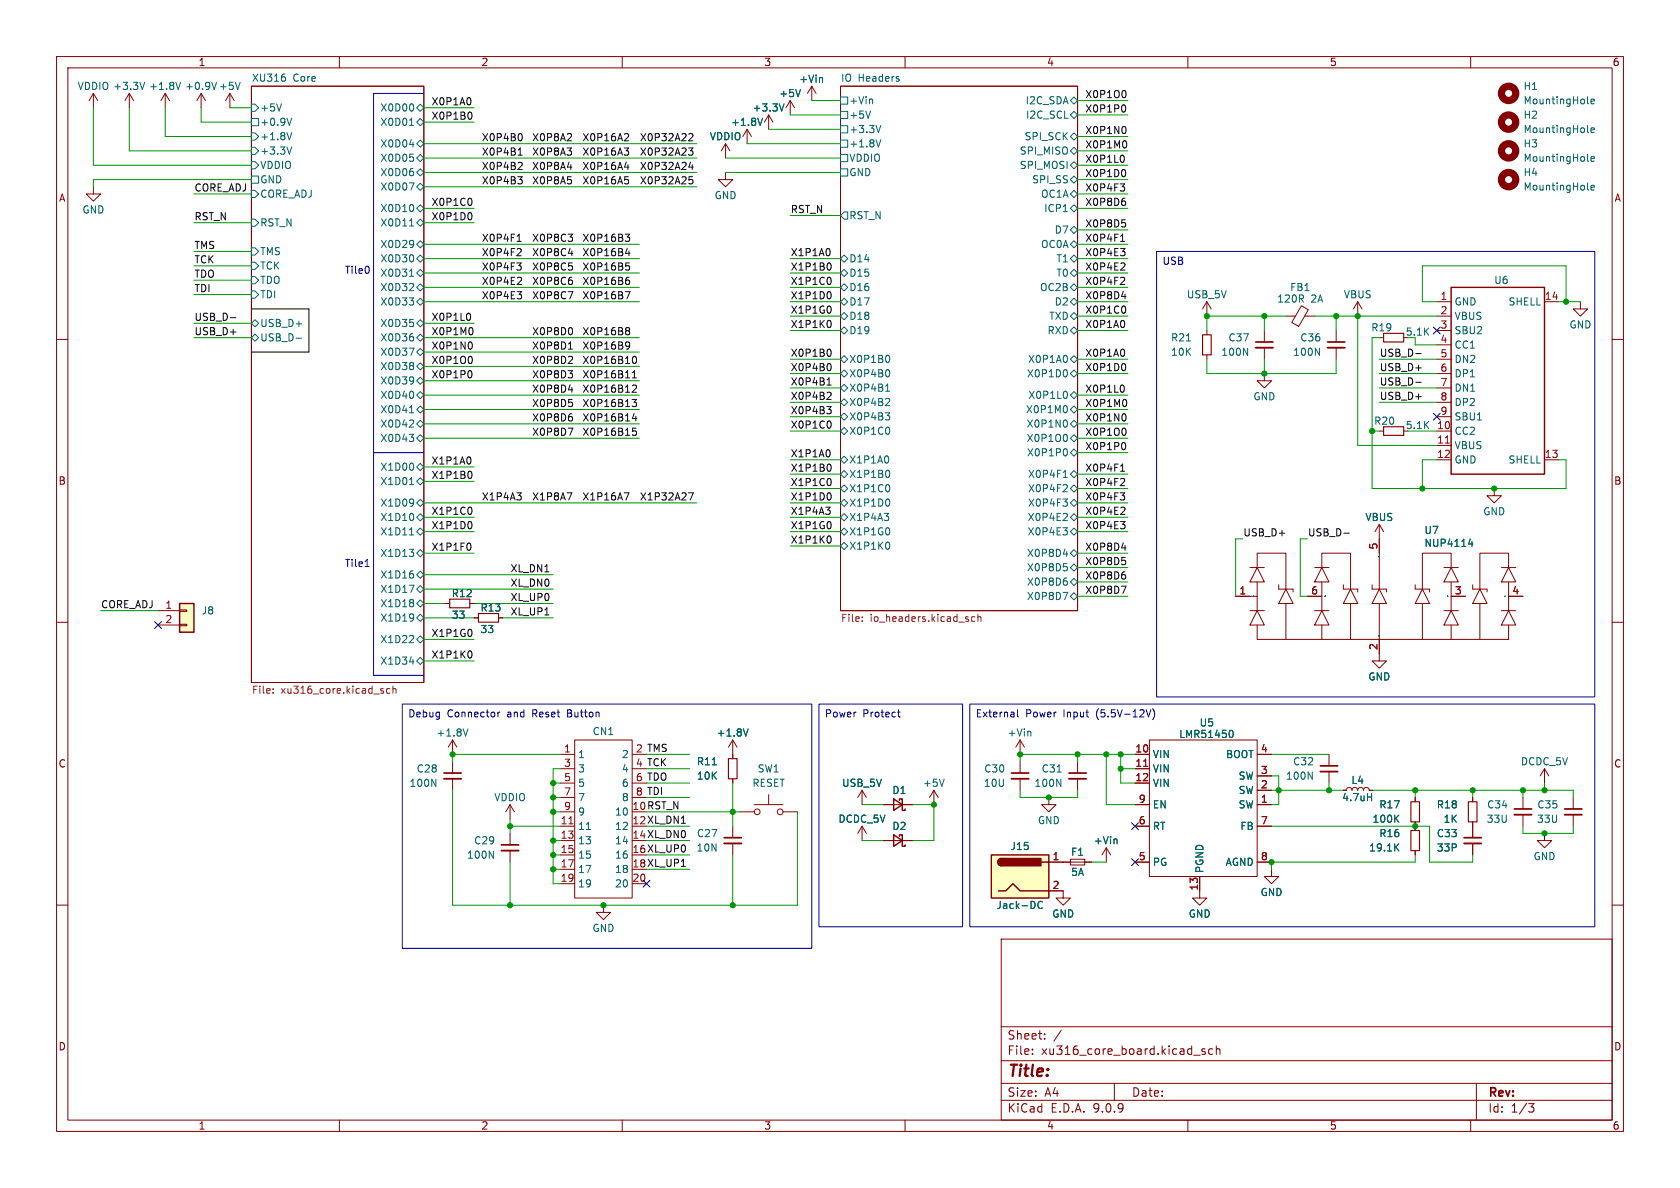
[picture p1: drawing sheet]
<svg xmlns="http://www.w3.org/2000/svg" width="297mm" height="210mm" viewBox="0 0 297 210" stroke-linecap="round" stroke-linejoin="round" font-family="sans-serif">
<g fill="none" stroke="#840000" stroke-width=".18">
<path d="M10 10h277v190h-277zM12 12h273v186h-273zM44.4 15.2h30.5v105.5h-30.5zM60 10v2M110 10v2M148.6 15.2h41.9v92.8h-41.9zM160 10v2M210 10v2M260 10v2M279.4 53.3v1.3h1.3l-1.3 1.3-1.3-1.3h1.3M10 60h2M285 60h2"/>
<path d="M10 110h2M285 110h2M152.4 139.7v2.5M152.4 139.7l-.8 1.3M152.4 139.7l.8 1.3M165.1 139.7l-.8 1.3M165.1 139.7l.8 1.3M165.1 139.7v2.5M152.4 146.1l-.8 1.2M152.4 146.1l.8 1.2M152.4 146.1v2.5M156.2 148.6h5.1"/>
<path d="M156.2 142.2h5.1M185.4 141v1.2h1.3l-1.3 1.3-1.3-1.3h1.3M195.6 149.9l-.8 1.2M195.6 149.9l.7 1.2M195.6 149.9v2.5M10 160h2M177 166h108v32h-108zM285 160h2M60 198v2M110 198v2M160 198v2M177 194.5h108"/>
<path d="M177 191.5h108M177 187.5h108M177 181.5h108M182.5 186.3v.1M182.5 185.5v.1M184.7 183.6v.1M184.7 182.8v.1M187.6 182.1l-1.3 2M197 191.5v3M210 198v2M211 186.5h1.2M213 185.5l-.3-.1-.2 .2v.2l.5 .2v.3h-.5"/>
<path d="M214.4 185.5l-.4-.1-.3 .3v.4l.1 .2h.6M215 185.5l.2-.1 .4 .1 .1 .9M215 184.9v1.5M260 198v2M261 191.5v6.5M270.2 195.1h1l-.5 .6 .4 .1 .1 .5-.3 .3h-.4"/>
</g>
<g fill="none" stroke="#006464" stroke-width=".18">
<path d="M44.4 18.4h.7l.6 .7-.6 .6h-.7zM49.8 18.4l-.5 1.2M50.4 13.6l.1 .2-.1 .5M73.1 18.6v.8M73.7 19.1l.6-.7 .6 .7-.6 .6zM148.6 17.1h1.3v1.3h-1.3zM148.6 19.7h1.3v1.3h-1.3zM153.9 19.6l-.4 1.3M154.1 17.5l.2 .2v.7M158.9 14v.3M189.2 17.8l.7-.7 .6 .7-.6 .6zM280.7 18.2l.1 .2"/>
<path d="M281.3 17.9l.6-.1-.1-.2-.4-.1-.1 .2v.6h.5M44.4 23.5h.7l.6 .6-.6 .7h-.7zM44.4 26h.7l.6 .7-.6 .6h-.7zM44.4 21h1.3v1.2h-1.3zM44.4 28.6h.7l.6 .6-.6 .6h-.7zM44.4 33.7h.7l.6 .6-.6 .6h-.7zM44.4 38.7h.7l.6 .7-.6 .6h-.7zM44.4 31.1h1.3v1.3h-1.3zM51.6 23.4l-.4 1.3M51.6 26l-.4 1.2M51.6 20.9l-.4 1.3M72.3 32.3h.9l-.6 1.3"/>
<path d="M72.4 22.2h.7M72.4 39.9h.7M72.4 25.6h.8M73.1 27.9v.5M73.1 30.4v.5M73.1 36.4v.8M73.7 21.6l.6-.6 .6 .6-.6 .6zM73.7 36.8l.6-.6 .6 .6-.6 .7zM73.7 39.4l.6-.7 .6 .7-.6 .6zM73.7 27.9l.6-.6 .6 .6-.6 .7zM73.7 30.5l.6-.7 .6 .7-.6 .6zM73.7 25.4l.6-.6 .6 .6-.6 .6z"/>
<path d="M73.7 33l.6-.6 .6 .6-.6 .7zM148.6 29.8h1.3v1.3h-1.3zM148.6 27.3h1.3v1.3h-1.3zM148.6 22.2h1.3v1.3h-1.3zM148.6 24.8h1.3v1.2h-1.3zM149.2 37.5h.7v1.2h-.7l-.6-.6zM155.7 22.2l-.4 1.2M155.7 24.7l-.4 1.3M188 37.4h.7M189.2 24.1l.7-.6 .6 .6-.6 .7zM189.2 26.7l.7-.7 .6 .7-.6 .6zM189.2 34.3l.7-.6 .6 .6-.6 .6z"/>
<path d="M189.2 36.8l.7-.6 .6 .6-.6 .7zM189.2 31.8l.7-.7 .6 .7-.6 .6zM189.2 20.3l.7-.6 .6 .6-.6 .7zM189.2 29.2l.7-.6 .6 .6-.6 .6zM280.7 28.3l.1 .2M280.7 23.3l.1 .1M281.3 23l.6-.1-.1-.2-.4-.1-.1 .2v.6h.5M281.3 28.1l.6-.1-.1-.3h-.4l-.1 .2v.6h.5M44.4 51.4h.7l.6 .7-.6 .6h-.7zM44.4 57.2l.7-.7 .6 .7-.6 .6zM44.4 59.7l.7-.6 .6 .6-.6 .6zM44.4 48.9h.7l.6 .6-.6 .7h-.7z"/>
<path d="M44.4 43.8h.7l.6 .7-.6 .6h-.7zM44.4 46.4h.7l.6 .6-.6 .6h-.7zM52.4 59.8h.9M72.3 52.6h.8l-.4 .5M72.3 51.4h.8M72.4 48.8h.7M73.1 42.6v.9M73.1 45.3v.8M73.1 50.2v.5M73.1 53.3v.5M73.1 57.1v.5M73.1 59.6v.5"/>
<path d="M73.1 43v.2M73.7 53.3l.6-.6 .6 .6-.6 .7zM73.7 45.7l.6-.6 .6 .6-.6 .7zM73.7 48.3l.6-.7 .6 .7-.6 .6zM73.7 50.8l.6-.6 .6 .6-.6 .6zM73.7 59.7l.6-.6 .6 .6-.6 .6zM73.7 57.2l.6-.7 .6 .7-.6 .6zM74.3 42.5l.6 .7-.6 .6-.6-.6zM148.6 48.3l.6-.7 .7 .7-.7 .6zM148.6 58.4l.6-.6 .7 .6-.7 .7zM148.6 55.9l.6-.7 .7 .7-.7 .6zM148.6 45.7l.6-.6 .7 .6-.7 .7z"/>
<path d="M148.6 50.8l.6-.6 .7 .6-.7 .6zM148.6 53.3l.6-.6 .7 .6-.7 .7zM189.2 50.8l.7-.6 .6 .6-.6 .6zM189.2 53.3l.7-.6 .6 .6-.6 .7zM189.2 58.4l.7-.6 .6 .6-.6 .7zM189.2 43.2l.7-.7 .6 .7-.6 .6zM189.2 40.6l.7-.6 .6 .6-.6 .7zM189.2 55.9l.7-.7 .6 .7-.6 .6zM189.2 45.7l.7-.6 .6 .6-.6 .7zM189.2 48.3l.7-.7 .6 .7-.6 .6zM72.3 75.5h.8M72.3 76.8h.8l-.4 .5"/>
<path d="M72.3 61.5h.9l-.6 1.3M72.4 73h.7M73.1 64.2v.3M73.1 64.7v.5M73.1 66.7v.9M73.1 69.4v.8M73.1 74.4v.4M73.1 77.4v.5M73.1 67.2v.1M73.7 77.5l.6-.7 .6 .7-.6 .6zM73.7 67.3l.6-.6 .6 .6-.6 .6zM73.7 64.8l.6-.7 .6 .7-.6 .6z"/>
<path d="M73.7 69.9l.6-.7 .6 .7-.6 .6zM73.7 72.4l.6-.6 .6 .6-.6 .6zM73.7 62.2l.6-.6 .6 .6-.6 .7zM74.3 74.3l.6 .6-.6 .7-.6-.7zM148.6 76.2l.6-.6 .7 .6-.7 .6zM148.6 73.7l.6-.7 .7 .7-.7 .6zM148.6 68.6l.6-.7 .7 .7-.7 .6zM148.6 71.1l.6-.6 .7 .6-.7 .7zM148.6 66l.6-.6 .7 .6-.7 .7zM149.2 62.9l.7 .6-.7 .6-.6-.6zM156.5 73h.8l-.4 .5M156.6 69.2h.7"/>
<path d="M156.8 68.1l.1-.2v1.3M157 62.8a.79 .79 0 0 1 0 1.3M157 65.3a.79 .79 0 0 1 0 1.3M157 70.4l.3 .3-.1 .3-.7 .7h.8M157 73.5l.3 .2v.3l-.3 .2M157.2 75.6l.1 .4-.1 .7M188.4 79.3a.79 .79 0 0 1 0 1.3M188.5 69.2l.2 .4-.2 .8M188.5 74.3l.2 .4-.2 .7M188.6 65.5l.1 .3-.1 .7M188.6 71.8l.1 .4-.1 .6M188.6 76.9l.1 .4-.1 .6"/>
<path d="M188.6 63.1v.7M189.2 74.9l.7-.6 .6 .6-.6 .7zM189.2 63.5l.7-.6 .6 .6-.6 .6zM189.2 77.5l.7-.7 .6 .7-.6 .6zM189.2 69.9l.7-.7 .6 .7-.6 .6zM189.2 66l.7-.6 .6 .6-.6 .7zM189.2 72.4l.7-.6 .6 .6-.6 .6zM72.3 97.1h.8l-.4 .5M72.4 94.6h.7M72.4 85.7h.7M73.1 82.1v.8M73.1 88.3v.9"/>
<path d="M73.1 91v.8M73.1 97.7v.5M73.1 88.8v.1M73.7 82.6l.6-.7 .6 .7-.6 .6zM73.7 94l.6-.7 .6 .7-.6 .6zM73.7 88.9l.6-.6 .6 .6-.6 .6zM73.7 85.1l.6-.6 .6 .6-.6 .6zM74.3 90.8l.6 .6-.6 .7-.6-.7zM74.3 97.2l.6 .6-.6 .6-.6-.6zM148.6 81.3l.6-.7 .7 .7-.7 .6zM148.6 83.8l.6-.6 .7 .6-.7 .7zM148.6 91.4l.6-.6 .7 .6-.7 .7z"/>
<path d="M148.6 86.4l.6-.7 .7 .7-.7 .6zM148.6 94l.6-.7 .7 .7-.7 .6zM148.6 96.5l.6-.6 .7 .6-.7 .7zM149.2 88.3l.7 .6-.7 .6-.6-.6zM156.3 90.7h.8l-.4 .5M157 83.1a.79 .79 0 0 1 0 1.3M157 95.8a.79 .79 0 0 1 0 1.3M157 80.8v.8M157 91.4v.5M157.2 85.8l.1 .4-.1 .6M157.2 88.3l.1 .4-.1 .7M187.9 93.3h.8l-.4 .5"/>
<path d="M187.9 88.2h.8l-.4 .5M188 84.4h.7M188 97.9h.8M188 99.6h.6M188.2 83.3l.1-.2v1.3M188.5 85.7l.2 .2-.1 .3-.7 .7h.8M188.6 88.8l.1 .1-.1 .5M188.6 90.8l.1 .2-.1 .3-.7 .7h.8M188.6 93.8l.1 .2-.1 .5M189.2 83.8l.7-.6 .6 .6-.6 .7zM189.2 86.4l.7-.7 .6 .7-.6 .6zM189.2 80l.7-.6 .6 .6-.6 .6z"/>
<path d="M189.2 94l.7-.7 .6 .7-.6 .6zM189.2 88.9l.7-.6 .6 .6-.6 .6zM189.2 91.4l.7-.6 .6 .6-.6 .7zM189.2 97.8l.7-.6 .6 .6-.6 .6zM72.3 103.4h.9l-.6 1.3M72.3 113.6h.8M72.4 117h.8M73.1 101.5v.6M73.1 106.1v.3M73.1 106.7v.4M73.1 108.7v.8M73.1 112.5v.4"/>
<path d="M73.1 109.1v.1M73.7 104.1l.6-.6 .6 .6-.6 .7zM73.7 101.6l.6-.6 .6 .6-.6 .6zM73.7 116.8l.6-.6 .6 .6-.6 .7zM73.7 106.7l.6-.7 .6 .7-.6 .6zM73.7 113l.6-.6 .6 .6-.6 .7zM74.3 108.6l.6 .6-.6 .7-.6-.7zM187.9 104.7h.9l-.6 1.3M188.6 100.2l.1 .2-.1 .4M188.6 102.7l.1 .2-.1 .5M189.2 102.9l.7-.7 .6 .7-.6 .6zM189.2 105.4l.7-.6 .6 .6-.6 .6z"/>
<path d="M189.2 100.3l.7-.6 .6 .6-.6 .7zM166.9 137.7l-.4 1.3M197.3 148.3l.2 .2v.7"/>
</g>
<path d="M152.4 109.7v.2M152.4 109.1v.1M172.3 109.1l-.3-.1-.3 .3 .2 .5h.4M172.9 109.1l.2-.1 .3 .1v.8M172.9 108.6v1.3M48.3 122.4v.2M48.3 121.8v.1M67.8 122.2v.3M68.9 121.8l-.3-.1-.3 .3 .1 .5h.5M69.5 121.8l.1-.1 .4 .1v.8M69.5 121.3v1.3" fill="none" stroke="#725600" stroke-width=".18"/>
<g fill="none" stroke="#840000" stroke-width="1.3">
<circle cx="266.7" cy="16.5" r="1.27"/>
<circle cx="266.7" cy="21.6" r="1.27"/>
<circle cx="266.7" cy="26.7" r="1.27"/>
</g>
<path d="M158 147.6l1.5 1-1.5 1zM158 141.2l1.5 1-1.5 1.1zM159 147.8v-.2h.5v2h.5v-.2M159 141.5v-.3h.5v2.1h.5v-.3" fill="none" stroke="#840000" stroke-width=".25"/>
<path d="M175.3 151.1h10.1v7.7h-10.1z" fill="#ffffc2"/>
<path d="M175.3 151.1h10.1v7.7h-10.1zM176.5 157.5h1.3l1.3-1.3 1.2 1.3h5.1M177 151.8a.64 .64 0 0 0-.6 .6 .64 .64 0 0 0 .6 .6M184.1 152.4h1.3" fill="none" stroke="#840000" stroke-width=".25"/>
<g fill="#840000" stroke="#840000" stroke-width=".25">
<path d="M176.6 152l.4-.2v1.2a.63 .63 0 0 1-.5-.4 .63 .63 0 0 1 .1-.6z"/>
<path d="M177 151.8h7v1.2h-7z"/>
</g>
<g fill="none" stroke="#840000" stroke-width=".18">
<path d="M16.5 16.5l-.8 1.3M16.5 16.5l.8 1.3M16.5 16.5v2.6M22.9 16.5l-.8 1.3M22.9 16.5l.7 1.3M22.9 16.5v2.6M29.2 16.5l-.8 1.3M29.2 16.5l.8 1.3M29.2 16.5v2.6M35.6 16.5l-.8 1.3M35.6 16.5l.7 1.3M35.6 16.5v2.6"/>
<path d="M40.6 16.5l-.7 1.3M40.6 16.5l.8 1.3M40.6 16.5v2.6M139.7 17.8l-.8 1.3M139.7 17.8l.8 1.3M139.7 17.8v2.5M16.5 33v1.3h1.3l-1.3 1.3-1.3-1.3h1.3M132.1 22.9l-.8 1.2M132.1 22.9l.7 1.2M132.1 22.9v2.5M135.9 20.3l-.8 1.3M135.9 20.3l.8 1.3"/>
<path d="M135.9 20.3v2.6M223.5 58.4v2.1M227.3 55.9h1.7M230.1 54.1l1.2 .7-1.7 2.9-1.2-.7zM230.7 55.9h1.7M236.2 58.4v2.1M240 53.3v2.6M240 53.3l-.7 1.3M240 53.3l.8 1.3M243.8 59.7h.8M223.5 66v1.3h1.3l-1.3 1.3-1.3-1.3h1.3M223.5 61.5v2"/>
<path d="M236.2 61.5v2M243.8 95.3v8.8M218.4 105.4h3.8M221 100.3h2.5M221 108h2.5M222.2 100.3l1.3 2.6h-2.5zM222.2 108l1.3 2.5h-2.5zM222.2 110.5v2.5h44.5v-2.5M222.2 100.3v-2.5h5.1v6.3M222.2 102.9v5.1M226.1 103.4v.7h2.5v.5M227.3 104.1l1.3 2.6h-2.5z"/>
<path d="M227.3 106.7v6.3M231.1 105.4h2.6M232.4 100.3h2.5M232.4 108h2.5M233.7 100.3l1.2 2.6h-2.5zM233.7 108l1.2 2.5h-2.5zM233.7 100.3v-2.5h5.1v6.3M233.7 102.9v5.1M233.7 110.5v2.5M237.5 103.4v.7h2.5v.5M238.8 104.1l1.2 2.6h-2.5zM238.8 106.7v6.3"/>
<path d="M242.6 103.4v.7h2.5v.5M243.8 106.7v10.1h1.3l-1.3 1.3-1.2-1.3h1.2M243.8 104.1l1.3 2.6h-2.5zM250.2 103.4v.7h2.5v.5M251.5 104.1l1.2 2.6h-2.5zM251.5 106.7v6.3M255.3 100.3h2.5M255.3 108h2.5M256.5 100.3l1.3 2.6h-2.5zM256.5 108l1.3 2.5h-2.5zM256.5 100.3v-2.5h-5v6.3M256.5 105.4h2.6"/>
<path d="M256.5 102.9v5.1M256.5 110.5v2.5M260.3 103.4v.7h2.6v.5M261.6 104.1l1.3 2.6h-2.6zM261.6 106.7v6.3M265.4 100.3h2.6M265.4 108h2.6M266.7 100.3v-2.5h-5.1v6.3M266.7 100.3l1.3 2.6h-2.6zM266.7 108l1.3 2.5h-2.6zM266.7 105.4h2.5M266.7 102.9v5.1"/>
<path d="M80 130.8v2.6M80 134.6v2.1M80 137.7v2M80 130.8l-.8 1.3M80 130.8l.8 1.3M99.1 133.4h2.5M99.1 135.9h2.5M99.1 138.4h2.5M101.6 130.8h10.2v28h-10.2zM111.8 138.4h2.5M129.5 130.8l-.7 1.3M129.5 130.8l.8 1.3"/>
<path d="M129.5 130.8v3.3M129.5 137.7v.7M180.3 130.8l-.7 1.3M180.3 130.8l.8 1.3M180.3 130.8v2.6M180.3 134.6v2.1M180.3 137.7v2M90.2 142.2v2.6M90.2 147.3v2.1M90.2 150.4v2M90.2 142.2l-.8 1.3M90.2 142.2l.7 1.3"/>
<path d="M99.1 143.5h2.5M99.1 141h2.5M99.1 146.1h2.5M99.1 148.6h2.5M99.1 151.1h2.5M99.1 153.7h2.5M99.1 156.2h2.5M111.8 141h2.5M111.8 156.2h2.5M129.5 146.1v2M129.5 149.1v2M130.8 143.5h2.5"/>
<path d="M133.3 142.2h5.1M135.9 140.5v1.7M138.4 143.5h2.6M185.4 157.5h2.6v1.3h1.2l-1.2 1.2-1.3-1.2h1.3M185.4 152.4h7.6M189.2 151.9h2.6v1h-2.6zM250.2 141v.7M250.2 145.3v.8M260.3 141v.7M260.3 145.3v2.8M260.3 149.1v2M269.2 141v2"/>
<path d="M269.2 144v2.1M273 147.3v1.3h1.3l-1.3 1.3-1.2-1.3h1.2M106.7 160v1.3h1.2l-1.2 1.3-1.3-1.3h1.3"/>
<circle cx="133.9" cy="143.5" r=".51"/>
<circle cx="137.9" cy="143.5" r=".51"/>
</g>
<g fill="none" stroke="#006464" stroke-width=".18">
<path d="M25.6 14.5l-.4 1.3M31.9 14.5l-.4 1.3M38.3 14.5l-.4 1.3M42.5 14.5l-.5 1.3M138.6 18.4l-.4 1.2M141.5 15.8l-.4 1.3M134.8 20.9l-.4 1.3M280.7 33.4l.1 .2M281.3 33.2l.6-.1-.1-.3h-.4l-.1 .1v.6h.5M219.8 61.5l.8 1.3v-1.3M232.5 61.5l.8 1.3v-1.3M243.8 98.4h.1"/>
<path d="M259.6 96.2h.8M260.2 95.7v.9M221.6 105.4h.1M234.3 105.4h.1M243.8 112.4h.1M255.9 105.4h.1M266.1 105.4h.1M76.3 137.7l.8 1.3v-1.3M82.7 128.8l-.4 1.3M125.9 135.2h.7M132.3 128.8l-.5 1.3M182.1 129.3l.1 .2v.6"/>
<path d="M86.5 150.4l.7 1.3v-1.3M103.7 146.6h.7M184.3 159.5a.6 .6 0 0 0-.9 .4 .6 .6 0 0 0 .6 .7l.3-.1M246.8 144.6l.5 .8M247.3 144.1l-.7 .7"/>
</g>
<path d="M222 60.5h3M234.7 60.5h3M78.5 136.7h3M178.8 136.7h3.1M88.6 149.4h3.1M128 148.1h3.1M258.8 148.1h3.1M267.7 143h3.1" fill="none" stroke="#840000" stroke-width=".3"/>
<path d="M222 61.5h3M234.7 61.5h3M78.5 137.7h3M178.8 137.7h3.1M88.6 150.4h3.1M128 149.1h3.1M258.8 149.1h3.1M267.7 144h3.1" fill="none" stroke="#840000" stroke-width=".33"/>
<circle cx="266.7" cy="31.7" r="1.27" fill="none" stroke="#840000" stroke-width="1.3"/>
<path d="M244.6 58.9h3.6v1.6h-3.6zM128.8 134.1h1.5v3.6h-1.5zM249.4 141.7h1.6v3.6h-1.6zM259.6 141.7h1.5v3.6h-1.5z" fill="none" stroke="#840000" stroke-width=".2"/>
<path d="M100.6 145.6h.7" fill="none" stroke="#a90000" stroke-width=".18"/>
<path d="M31.7 106.7h2.6v5.1h-2.6z" fill="#ffffc2"/>
<path d="M256.5 50.8h16.5v33h-16.5zM31.7 106.7h2.6v5.1h-2.6z" fill="none" stroke="#840000" stroke-width=".25"/>
<g fill="none" stroke="#840000" stroke-width=".18">
<path d="M143.5 15.2l-.8 1.3M143.5 15.2l.8 1.3M143.5 15.2v2.6M128.3 30.5v1.3h1.2l-1.2 1.2-1.3-1.2h1.3M128.3 25.4l-.8 1.3M128.3 25.4l.7 1.3M128.3 25.4v2.5M213.4 53.3l-.8 1.3M213.4 53.3l.7 1.3M213.4 53.3v2.6M213.4 58.4v.8M254 53.3h2.5"/>
<path d="M254 55.9h2.5M254 58.4h2.5M273 53.3h2.6M213.4 62.7v.8M243.8 76.2h.8M254 76.2h2.5M254 61h2.5M254 63.5h2.5M254 66h2.5M254 68.6h2.5M254 71.1h2.5M254 73.7h2.5"/>
<path d="M254 78.7h2.5M243.8 92.7l-.7 1.3M243.8 92.7l.8 1.3M243.8 92.7v5.1M254 81.3h2.5M264.2 86.4v1.2h1.2l-1.2 1.3-1.3-1.3h1.3M273 81.3h2.6M27.9 108h3.8M27.9 110.5h3.8M31.7 107.8h1.3v.3h-1.3zM31.7 110.4h1.3v.2h-1.3zM78.7 106.7h.8"/>
<path d="M83.1 106.7h.7M83.8 109.2h.8M88.1 109.2h.8M218.4 105.4h2.6M231.1 105.4h2.6M243.8 113v2.6M256.5 105.4h2.6M266.7 105.4h2.5M129.5 133.4v.7M129.5 137.7v.7M190.5 134.6v2.1M190.5 137.7v2"/>
<path d="M200.7 133.4h2.5M200.7 135.9h2.5M200.7 138.4h2.5M203.2 130.8h19v24.1h-19zM222.2 139.7h2.6M222.2 133.4h2.6M222.2 137.2h2.6M234.9 133.4v2M234.9 136.4v2M237.5 139.7h.5l.1-.4 .4-.1 .4 .1 .1 .4 .2-.4 .3-.1 .4 .1 .1 .4 .2-.4 .3-.1 .4 .1 .1 .4 .2-.4 .4-.1 .3 .1 .2 .4h.5M273 135.9l-.7 1.3M273 135.9l.8 1.3"/>
<path d="M273 135.9v2.5M156.2 142.2h1.8M156.2 148.6h1.8M159.5 142.2h1.8M159.5 148.6h1.8M185.4 152.4h3.8M185.4 157.5h2.6M191.8 152.4h1.2M200.7 142.2h2.5M200.7 146.1h2.5M200.7 152.4h2.5M212.1 154.9v3.9h1.3l-1.3 1.2-1.3-1.2h1.3"/>
<path d="M222.2 142.2h2.6M222.2 146.1h2.6M222.2 152.4h2.6M224.8 153.7v1.2h1.3l-1.3 1.3-1.3-1.3h1.3M250.2 141v.7M250.2 145.3v1.5M250.2 150.4v.7M260.3 141v.7M260.3 145.3v2.8M260.3 149.1v2M278.1 141v2M278.1 144v2.1"/>
</g>
<path d="M189 136.7h3M233.4 135.4h3.1M276.6 143h3.1" fill="none" stroke="#840000" stroke-width=".3"/>
<path d="M189 137.7h3M233.4 136.4h3.1M276.6 144h3.1" fill="none" stroke="#840000" stroke-width=".33"/>
<g fill="none" stroke="#006464" stroke-width=".18">
<path d="M138.6 18.4l-.4 1.2M141.5 15.8l-.4 1.3M145.2 13.7l.2 .2v.6M134.8 20.9l-.4 1.3M209.7 60.3h.8M243.8 98.4h.1M259.6 96.2h.8M260.2 95.7v.9M221.6 105.4h.1M234.3 105.4h.1M243.8 112.4h.1M255.9 105.4h.1"/>
<path d="M266.1 105.4h.1M125.9 135.2h.7M132.3 128.8l-.5 1.3M186.8 137.7l.7 1.3v-1.3M186.9 136.5h.7M217.5 129.2l.1-.1a.68 .68 0 0 1 .4 .6 .68 .68 0 0 1-.4 .7l-.1-.1M231.3 136.5l.7 1.2v-1.2M184.3 159.5a.6 .6 0 0 0-.9 .4 .6 .6 0 0 0 .6 .7l.3-.1M197.3 148.3l.2 .2v.7M241.8 140.9h.7M242.5 140.3v1.2M246.8 149.7l.5 .7"/>
<path d="M246.8 144.6l.5 .8M247.3 149.2l-.7 .7M247.3 144.1l-.7 .7"/>
</g>
<path d="M212.6 59.2h1.5v3.5h-1.5zM244.6 75.4h3.6v1.6h-3.6zM79.5 105.9h3.6v1.5h-3.6zM84.6 108.5h3.5v1.5h-3.5zM249.4 146.8h1.6v3.6h-1.6z" fill="none" stroke="#840000" stroke-width=".2"/>
<path d="M255.5 78.3h.7M202.2 135.5h.7" fill="none" stroke="#a90000" stroke-width=".18"/>
<g fill="none" stroke="#0f0f0f" stroke-width=".18">
<path d="M83.1 19.8a.79 .79 0 0 1 0 1.3M83.2 17.5v.8M198.7 18.5a.79 .79 0 0 1 0 1.3M199 16.2v.8M83.3 35.2l.1 .3-.1 .7M83.3 37.7l.1 .4-.1 .6M91.5 31.2h.8l-.4 .5M91.6 27.4h.7M91.8 26.3l.2-.1v1.2M92 23.6a.79 .79 0 0 1 0 1.3M92.1 28.7l.2 .2v.3l-.8 .8h.8M92.1 31.7l.2 .3v.3l-.2 .2"/>
<path d="M100.2 26.2h.8l-.4 .4M100.2 24.9h.8M100.3 29.5h.8M101 31.8v.6M101 23.7v.5M101 26.8v.5M110.3 26.2h.8l-.4 .4M110.4 29.5h.8M110.5 31.2h.6M110.6 31.7h.3l.2 .3v.4l-.5 .1M110.6 23.6l.4 .1 .1 .3-.8 .9h.8M110.9 26.6l.2 .3v.3l-.2 .2"/>
<path d="M111 29.1v.9M121.7 26.2h.8l-.4 .4 .3 .2 .1 .4-.2 .2h-.4M121.8 31.2h.6M122 23.6l.4 .1 .1 .3-.8 .9h.8M122 31.7h.3l.2 .3-.1 .4-.4 .1M122.1 28.6l-.3 .9h.8M122.4 29.1v.9M198 32.5h.8l-.4 .5M198.3 38.9h.6M198.6 27.5l.2 .4-.2 .7M198.7 33.1l.1 .1-.1 .5M198.9 30.1l.1 .4-.1 .6"/>
<path d="M198.9 35.6l.1 .2-.1 .5M198.9 39.4l.1 .2-.1 .5M198.9 22.4l.2 .4-.2 .8M199.1 25l.1 .4-.1 .6M40.7 56.2h1M83 55.4l.2 .5-.2 .7M83.5 58l.1 .4-.1 .7M91.4 46.5h.7l-.4 .5M91.4 51.6h.8l-.4 .4M91.4 42.7h.7M91.7 41.6l.1-.2v1.3M91.9 43.9l.2 .3v.3l-.7 .7h.7"/>
<path d="M92 47l.1 .2-.1 .5M92.1 49.1l.1 .2-.1 .3-.7 .7h.8M92.1 52.1l.1 .2-.1 .5M100.4 41.4h.8l-.4 .5M100.4 51.6h.9l-.6 1.2M100.5 44.8h.8M100.6 46.5h.6M101.1 41.9l.1 .2-.1 .5M101.1 47l.1 .2-.1 .5M101.1 49.6l.1 .1-.1 .5M101.1 58l.1 .4-.1 .7M110.5 41.4h.8l-.4 .5 .4 .1v.4l-.2 .3h-.4"/>
<path d="M110.5 51.6h.9l-.6 1.2M110.6 44.8h.8M110.7 46.5h.6M110.8 47h.3l.2 .2v.4l-.5 .1M110.8 49.5h.3l.2 .2v.5l-.5 .1M110.8 57.9h.3l.2 .2-.2 .4M110.8 58.5h.3M111.1 58.5l.2 .2v.2l-.1 .2-.4 .1M111.2 49l-.4 .1M111.2 44.4v.8M146.6 46.5a.79 .79 0 0 1 0 1.2M146.6 56.6a.79 .79 0 0 1 0 1.3"/>
<path d="M146.7 44.2v.8M146.8 49.1l.1 .4-.1 .7M146.8 51.7l.1 .3-.1 .7M198.1 43.9h.8l-.4 .5M198.1 42.7h.7M198.3 52.4h.8M198.3 41.6l.2-.2v1.3M198.6 49l.2 .3v.3l-.8 .7h.8M198.8 46.5l.1 .2-.1 .3-.7 .7h.8M198.8 44.5l.1 .2-.1 .4M198.8 56.9v.8M198.9 54.2l.1 .4-.1 .6"/>
<path d="M83.1 65.5a.79 .79 0 0 1 0 1.3M83.3 60.5l.2 .4-.2 .8M83.4 63.2v.8M100.4 65.5h.8l-.4 .5M100.4 75.7h.9l-.6 1.3M100.5 61.7h.7M100.5 68.9h.8M100.6 70.6h.6M100.7 60.6l.2-.2v1.3M101.1 63l.1 .2v.3l-.8 .8h.8M101.1 66.1l.1 .2-.1 .4M101.1 71.2l.1 .1-.1 .5"/>
<path d="M101.1 73.7l.1 .2-.1 .5M110.8 60.4l.5 .2a.84 .84 0 0 1-.3 1.1h-.3M111.3 61l-.2 .2h-.3M111.7 70.6h.8l-.4 .5 .4 .1v.6l-.2 .1-.5-.1M111.8 68.2l.5-.1 .2 .3-.8 .9h.8M111.8 66.8h.7M111.8 65.9l.4-.4v1.3M111.9 63.2l.2-.2a.68 .68 0 0 1 .4 .6 .68 .68 0 0 1-.4 .7l-.2-.3M111.9 76.2h.4l.2 .2-.1 .5h-.5M111.9 75.7h.6M112.1 73.1l-.3 .9h.8M112.4 73.6v.8"/>
<path d="M146.2 71.9h.7l-.4 .5M146.2 68.1h.7M146.5 67l.1-.2v1.3M146.6 61.7a.79 .79 0 0 1 0 1.3M146.6 64.3a.79 .79 0 0 1 0 1.2M146.7 69.3l.2 .3v.3l-.7 .7h.7M146.7 72.4l.2 .2v.3l-.2 .2M146.7 79.7v.8M146.8 74.5l.1 .4-.1 .7M198.6 68.1l.2 .5-.2 .7M198.7 78.2a.79 .79 0 0 1 0 1.3M198.8 62v.7"/>
<path d="M198.9 64.4l.1 .3-.1 .7M198.9 73.2l.2 .4-.2 .8M199 75.9v.8M199.1 70.7l.1 .4-.1 .7M250.3 62.5h1M250.3 67.6h1M83.1 83.3a.79 .79 0 0 1 0 1.3M83.1 96.1l.2 .4-.2 .7M83.2 81v.8M83.3 89.8l.1 .3-.1 .7M83.3 92.3l.1 .4-.1 .6M91.4 87.1h.7l-.4 .5"/>
<path d="M92.1 87.7v.6M100.2 87.1h.9l-.5 1.3M110.3 87.1h.9l-.5 1.3M121.7 87.1h.9l-.6 1.3M146 89.7h.8l-.5 .4M146.6 82a.79 .79 0 0 1 0 1.3M146.6 94.7a.79 .79 0 0 1 0 1.3M146.7 90.3v.5M146.8 84.7l.1 .4-.1 .6M146.8 87.2l.1 .4-.1 .7M198 87.1h.8l-.4 .5M198.1 92.2h.8l-.4 .5"/>
<path d="M198.1 83.3h.7M198.3 96.9h.8M198.3 98.5h.6M198.3 82.2l.2-.2v1.3M198.6 84.6l.2 .2v.3l-.8 .7h.8M198.7 87.7l.1 .1-.1 .5M198.8 89.7l.1 .2-.1 .3-.7 .7h.8M198.8 92.7l.1 .2-.1 .5M198.9 99.1l.1 .2-.1 .5M237.6 94.3h1M83.1 115.1a.79 .79 0 0 1 0 1.2M96.3 108.7h.7"/>
<path d="M198.2 103.6h.9l-.6 1.3M198.9 101.6l.1 .2-.1 .5M120.4 153.2h.8"/>
</g>
<g fill="none" stroke="#0000c2" stroke-width=".18">
<path d="M74.9 16.5h-8.9v102.9h8.9M65.2 47.3v.8M204.5 44.5h77.4v78.7h-77.4zM66 80h8.9M64.5 100.2h.8M71.1 124.5h72.4v43.1h-72.4zM88 125.9v.8M88.4 125.9l-.4 .2M144.8 124.5h25.4v39.3h-25.4zM158.7 125.9h.4M158.8 125.5v1.1l.3 .1M171.4 124.5h110.5v39.3h-110.5z"/>
<path d="M179.9 125.5v1.1l.2 .1M203.5 125.5l-.5 1.2M203.8 125.3a1.46 1.46 0 0 1 0 1.9"/>
</g>
<path d="M44.4 54.6h10.2v7.6h-10.2" fill="none" stroke="#000" stroke-width=".18"/>
<g fill="none" stroke="#009600" stroke-width=".18">
<path d="M16.5 19.1v10.1h27.9M22.9 19.1v7.6h21.5M29.2 19.1v5h15.2M35.6 19.1v2.5h8.8M40.6 19.1h3.8M74.9 19.1h8.9M143.5 17.8h5.1M190.5 17.8h8.9M34.3 39.4h10.1M34.3 34.3h10.1M44.4 31.8h-27.9v1.2M74.9 27.9h48.3"/>
<path d="M74.9 30.5h48.3M74.9 33h48.3M74.9 25.4h48.3M74.9 39.4h8.9M74.9 21.6h8.9M74.9 36.8h8.9M128.3 27.9h20.3M128.3 30.5h20.3M132.1 25.4h16.5M135.9 22.9h12.7M139.7 20.3h8.9M139.7 38.1h8.9"/>
<path d="M190.5 24.1h8.9M190.5 26.7h8.9M190.5 34.3h8.9M190.5 36.8h8.9M190.5 29.2h8.9M190.5 31.8h8.9M190.5 20.3h8.9M34.3 49.5h10.1M34.3 57.2h10.1M34.3 59.7h10.1M34.3 52.1h10.1M34.3 44.5h10.1"/>
<path d="M34.3 47h10.1M74.9 48.3h38.1M74.9 43.2h38.1M74.9 53.3h38.1M74.9 57.2h8.9M74.9 59.7h38.1M74.9 45.7h38.1M74.9 50.8h38.1M139.7 48.3h8.9M139.7 53.3h8.9M139.7 45.7h8.9M139.7 50.8h8.9"/>
<path d="M139.7 58.4h8.9M139.7 55.9h8.9M190.5 48.3h8.9M190.5 43.2h8.9M190.5 53.3h8.9M190.5 45.7h8.9M190.5 50.8h8.9M190.5 58.4h8.9M190.5 55.9h8.9M190.5 40.6h8.9M223.5 55.9v2.5M227.3 55.9h-13.9v2.5"/>
<path d="M232.4 55.9h21.6M236.2 55.9v2.5M240 55.9v22.8h14M243.8 59.7h-1.2v26.7h34.3v-5.1h-1.3M250.2 59.7v1.3h3.8M254 53.3h-2.5v-6.3h25.4v6.3M275.6 53.3h3.8M74.9 62.2h38.1M74.9 67.3h38.1M74.9 72.4h38.1M74.9 64.8h38.1M74.9 69.9h38.1"/>
<path d="M74.9 77.5h38.1M74.9 74.9h38.1M139.7 68.6h8.9M139.7 71.1h8.9M139.7 66h8.9M139.7 63.5h8.9M139.7 76.2h8.9M139.7 73.7h8.9M190.5 72.4h8.9M190.5 69.9h8.9M190.5 77.5h8.9M190.5 74.9h8.9"/>
<path d="M190.5 66h8.9M190.5 63.5h8.9M213.4 63.5v2.5h22.8v-2.5M223.5 63.5v2.5M242.6 76.2h1.2M243.8 68.6h10.2M243.8 71.1h10.2M243.8 66h10.2M243.8 63.5h10.2M248.9 76.2h5.1M74.9 88.9h48.3M74.9 82.6h8.9"/>
<path d="M74.9 97.8h8.9M74.9 94h8.9M74.9 85.1h8.9M74.9 91.4h8.9M139.7 88.9h8.9M139.7 83.8h8.9M139.7 81.3h8.9M139.7 86.4h8.9M139.7 94h8.9M139.7 91.4h8.9M139.7 96.5h8.9M190.5 88.9h8.9"/>
<path d="M190.5 83.8h8.9M190.5 86.4h8.9M190.5 97.8h8.9M190.5 94h8.9M190.5 91.4h8.9M190.5 80h8.9M219.7 95.3h-1.3v10.1M231.1 95.3h-1.2v10.1h1.2M254 81.3h-2.5v5.1M17.8 108h10.1M74.9 104.1h22.9M74.9 101.6h22.9"/>
<path d="M74.9 116.8h8.9M74.9 106.7h3.8M74.9 109.2h8.9M74.9 113h8.9M83.8 106.7h14M88.9 109.2h8.9M190.5 105.4h8.9M190.5 102.9h8.9M190.5 100.3h8.9M80 139.7v20.3h61v-16.5M97.8 138.4h1.3M99.1 135.9h-1.3v20.3h1.3"/>
<path d="M99.1 133.4h-19.1v1.2M114.3 135.9h7.6M114.3 133.4h7.6M114.3 138.4h7.6M129.5 138.4v7.7M180.3 139.7v1.3h10.2v-1.3M190.5 133.4v1.2M195.6 133.4v8.8h5.1M198.1 135.9h2.6M198.1 133.4v5h2.6M200.7 133.4h-20.4v1.2M224.8 133.4h10.1"/>
<path d="M224.8 139.7h12.7M224.8 137.2h1.3v5h-1.3M234.9 138.4v1.3M242.6 139.7h35.5v1.3M250.2 139.7v1.3M260.3 139.7v1.3M269.2 139.7v1.3M273 138.4v1.3M90.2 146.1h8.9M90.2 144.8v2.5M90.2 152.4v7.6M97.8 148.6h1.3"/>
<path d="M97.8 143.5h1.3M97.8 141h1.3M97.8 151.1h1.3M97.8 153.7h1.3M114.3 148.6h7.6M114.3 143.5h16.5M114.3 141h7.6M114.3 151.1h7.6M114.3 153.7h7.6M114.3 146.1h7.6M129.5 151.1v8.9M152.4 148.6h3.8"/>
<path d="M152.4 142.2h3.8M161.3 142.2h3.8v6.4h-3.8M193 152.4h2.6M224.8 146.1h27.9v6.3h7.6v-1.3M250.2 151.1v1.3h-25.4v1.3M269.2 146.1v1.2h8.9v-1.2"/>
</g>
<path d="M253.4 57.8l1.2 1.2M254.6 57.8l-1.2 1.2M253.4 73.1l1.2 1.2M254.6 73.1l-1.2 1.2M27.3 109.9l1.2 1.2M28.5 109.9l-1.2 1.2M113.7 155.6l1.2 1.2M114.9 155.6l-1.2 1.2M200.1 151.8l1.2 1.2M200.1 145.4l1.2 1.3M201.3 151.8l-1.2 1.2M201.3 145.4l-1.2 1.3" fill="none" stroke="#000084" stroke-width=".18"/>
<g fill="#009600" stroke="#009600" stroke-width=".18">
<circle cx="250.2" cy="146.1" r=".46"/>
<circle cx="260.3" cy="139.7" r=".46"/>
<circle cx="250.2" cy="139.7" r=".46"/>
<circle cx="273" cy="139.7" r=".46"/>
<circle cx="269.2" cy="139.7" r=".46"/>
<circle cx="273" cy="147.3" r=".46"/>
<circle cx="223.5" cy="55.9" r=".46"/>
<circle cx="223.5" cy="66" r=".46"/>
<circle cx="240" cy="55.9" r=".46"/>
<circle cx="236.2" cy="55.9" r=".46"/>
<circle cx="276.9" cy="53.3" r=".46"/>
<circle cx="198.1" cy="135.9" r=".46"/>
<circle cx="198.1" cy="133.4" r=".46"/>
<circle cx="190.5" cy="133.4" r=".46"/>
<circle cx="195.6" cy="133.4" r=".46"/>
<circle cx="165.1" cy="142.2" r=".46"/>
<circle cx="185.4" cy="141" r=".46"/>
<circle cx="180.3" cy="133.4" r=".46"/>
<circle cx="242.6" cy="76.2" r=".46"/>
<circle cx="264.2" cy="86.4" r=".46"/>
<circle cx="251.5" cy="86.4" r=".46"/>
<circle cx="213.4" cy="55.9" r=".46"/>
<circle cx="224.8" cy="152.4" r=".46"/>
<circle cx="226.1" cy="139.7" r=".46"/>
<circle cx="234.9" cy="139.7" r=".46"/>
<circle cx="90.2" cy="146.1" r=".46"/>
<circle cx="97.8" cy="141" r=".46"/>
<circle cx="97.8" cy="143.5" r=".46"/>
<circle cx="97.8" cy="138.4" r=".46"/>
<circle cx="97.8" cy="153.7" r=".46"/>
<circle cx="97.8" cy="148.6" r=".46"/>
<circle cx="97.8" cy="151.1" r=".46"/>
<circle cx="90.2" cy="160" r=".46"/>
<circle cx="80" cy="133.4" r=".46"/>
<circle cx="129.5" cy="160" r=".46"/>
<circle cx="129.5" cy="143.5" r=".46"/>
<circle cx="106.7" cy="160" r=".46"/>
</g>
<text font-size="2.8" fill="#840000" x="178" y="190.9">Title:</text>
<g font-size="2.1" fill="#840000">
<text x="178" y="184">Sheet:</text>
<text x="178" y="186.7">File:</text>
<text x="184.1" y="186.7">xu316_core_board.kicad_sch</text>
<text x="178" y="196.9">KiCad</text>
<text x="178" y="194.1">Size:</text>
<text x="184.7" y="194.1">A4</text>
<text x="185.7" y="196.9">E.D.A.</text>
<text x="193.3" y="196.9">9.0.9</text>
<text x="200" y="194.1">Date:</text>
<text x="263" y="194.3">Rev:</text>
<text x="263" y="196.9">Id:</text>
<text x="267.1" y="196.9">1/3</text>
</g>
<g font-size="1.8" fill="#840000">
<text x="35" y="11.9">1</text>
<text x="85" y="11.9">2</text>
<text x="135" y="11.9">3</text>
<text x="185" y="11.9">4</text>
<text x="235" y="11.9">5</text>
<text x="285" y="11.9">6</text>
<text x="10.3" y="35.9">A</text>
<text x="285.3" y="35.9">A</text>
<text x="10.3" y="85.9">B</text>
<text x="285.3" y="85.9">B</text>
<text x="10.3" y="135.9">C</text>
<text x="285.3" y="135.9">C</text>
<text x="10.3" y="185.9">D</text>
<text x="285.3" y="185.9">D</text>
<text x="35" y="199.9">1</text>
<text x="85" y="199.9">2</text>
<text x="135" y="199.9">3</text>
<text x="185" y="199.9">4</text>
<text x="235" y="199.9">5</text>
<text x="285" y="199.9">6</text>
</g>
<g font-size="1.8" fill="#006464">
<text x="13.6" y="16.1">VDDIO +3.3V</text>
<text x="26.3" y="16.1">+1.8V</text>
<text x="32.6" y="16.1">+0.9V</text>
<text x="38.6" y="16.1">+5V</text>
<text x="44.4" y="14.5">XU316</text>
<text x="51.8" y="14.5">Core</text>
<text x="137.7" y="17.4">+5V</text>
<text x="141.2" y="14.8">+Vin</text>
<text x="148.6" y="14.5">IO</text>
<text x="151.7" y="14.5">Headers</text>
<text x="269.2" y="16.1">H1</text>
<text x="45.9" y="19.9">+5V</text>
<text x="45.9" y="22.5">+0.9V</text>
<text x="67.2" y="22.5">X0D01</text>
<text x="67.2" y="19.9">X0D00</text>
<text x="129.1" y="22.5">+1.8V</text>
<text x="132.9" y="19.9">+3.3V</text>
<text x="150.1" y="18.6">+Vin</text>
<text x="150.1" y="23.7">+3.3V</text>
<text x="150.1" y="21.2">+5V</text>
<text x="181.2" y="18.6">I2C_SDA</text>
<text x="181.3" y="21.2">I2C_SCL</text>
<text x="269.2" y="18.6">MountingHole</text>
<text x="269.2" y="21.2">H2</text>
<text x="269.2" y="23.7">MountingHole</text>
<text x="45.9" y="25">+1.8V</text>
<text x="45.9" y="27.5">+3.3V</text>
<text x="67.2" y="28.8">X0D05</text>
<text x="67.2" y="26.3">X0D04</text>
<text x="125.4" y="25">VDDIO</text>
<text x="150.1" y="28.8">VDDIO</text>
<text x="150.1" y="26.3">+1.8V</text>
<text x="180.2" y="27.5">SPI_MISO</text>
<text x="181" y="25">SPI_SCK</text>
<text x="269.2" y="26.3">H3</text>
<text x="269.2" y="28.8">MountingHole</text>
<text x="45.9" y="30.1">VDDIO</text>
<text x="45.9" y="35.2">CORE_ADJ</text>
<text x="45.9" y="32.6">GND</text>
<text x="67.2" y="31.3">X0D06</text>
<text x="67.2" y="33.9">X0D07</text>
<text x="126.2" y="35.4">GND</text>
<text x="150.1" y="31.3">GND</text>
<text x="180.2" y="30.1">SPI_MOSI</text>
<text x="182.4" y="32.6">SPI_SS</text>
<text x="183.9" y="35.2">OC1A</text>
<text x="269.2" y="31.3">H4</text>
<text x="269.2" y="33.9">MountingHole</text>
<text x="14.5" y="37.9">GND</text>
<text x="45.9" y="40.2">RST_N</text>
<text x="67.2" y="37.7">X0D10</text>
<text x="67.2" y="40.2">X0D11</text>
<text x="150.1" y="39">RST_N</text>
<text x="184.5" y="37.7">ICP1</text>
<text x="186.4" y="41.5">D7</text>
<text x="45.9" y="45.3">TMS</text>
<text x="45.9" y="47.9">TCK</text>
<text x="67.2" y="46.6">X0D30</text>
<text x="67.2" y="44">X0D29</text>
<text x="150.1" y="46.6">D14</text>
<text x="183.9" y="44">OC0A</text>
<text x="186.7" y="46.6">T1</text>
<text x="45.9" y="52.9">TDI</text>
<text x="45.9" y="50.4">TDO</text>
<text x="67.2" y="49.1">X0D31</text>
<text x="67.2" y="51.7">X0D32</text>
<text x="150.1" y="49.1">D15</text>
<text x="150.1" y="51.7">D16</text>
<text x="183.8" y="51.7">OC2B</text>
<text x="186.7" y="49.1">T0</text>
<text x="209.7" y="52.9">USB_5V</text>
<text x="225.7" y="53.7">120R</text>
<text x="228" y="51.7">FB1</text>
<text x="231.8" y="53.7">2A</text>
<text x="237.5" y="52.9">VBUS</text>
<text x="264.1" y="50.4">U6</text>
<text x="45.9" y="58">USB_D+</text>
<text x="67.2" y="54.2">X0D33</text>
<text x="67.2" y="58">X0D35</text>
<text x="150.1" y="59.3">D19</text>
<text x="150.1" y="56.7">D18</text>
<text x="150.1" y="54.2">D17</text>
<text x="185.1" y="59.3">RXD</text>
<text x="185.4" y="56.7">TXD</text>
<text x="186.4" y="54.2">D2</text>
<text x="242.3" y="58.8">R19</text>
<text x="257" y="54.2">GND</text>
<text x="257" y="56.7">VBUS</text>
<text x="257" y="59.3">SBU2</text>
<text x="266.6" y="54.2">SHELL</text>
<text x="277.4" y="58.3">GND</text>
<text x="45.9" y="60.6">USB_D-</text>
<text x="67.2" y="60.6">X0D36</text>
<text x="67.2" y="65.6">X0D38</text>
<text x="67.2" y="63.1">X0D37</text>
<text x="150.1" y="64.4">X0P1B0</text>
<text x="181.6" y="64.4">X0P1A0</text>
<text x="206.9" y="60.6">R21</text>
<text x="206.9" y="63.1">10K</text>
<text x="215.8" y="63.1">100N</text>
<text x="217.1" y="60.6">C37</text>
<text x="228.5" y="63.1">100N</text>
<text x="229.8" y="60.6">C36</text>
<text x="257" y="61.8">CC1</text>
<text x="257" y="64.4">DN2</text>
<text x="67.2" y="68.2">X0D39</text>
<text x="67.2" y="70.7">X0D40</text>
<text x="150.1" y="69.4">X0P4B1</text>
<text x="150.1" y="72">X0P4B2</text>
<text x="150.1" y="66.9">X0P4B0</text>
<text x="181.5" y="66.9">X0P1D0</text>
<text x="181.7" y="70.7">X0P1L0</text>
<text x="221.5" y="71">GND</text>
<text x="257" y="66.9">DP1</text>
<text x="257" y="69.4">DN1</text>
<text x="257" y="72">DP2</text>
<text x="67.2" y="75.8">X0D42</text>
<text x="67.2" y="73.3">X0D41</text>
<text x="150.1" y="77.1">X0P1C0</text>
<text x="150.1" y="74.5">X0P4B3</text>
<text x="181.3" y="73.3">X0P1M0</text>
<text x="181.4" y="75.8">X0P1N0</text>
<text x="242.8" y="75.3">R20</text>
<text x="248.4" y="76">5.1K</text>
<text x="257" y="74.5">SBU1</text>
<text x="257" y="77.1">CC2</text>
<text x="67.2" y="83.4">X1D00</text>
<text x="67.2" y="78.3">X0D43</text>
<text x="150.1" y="82.1">X1P1A0</text>
<text x="181.4" y="78.3">X0P1O0</text>
<text x="181.5" y="80.9">X0P1P0</text>
<text x="257" y="79.6">VBUS</text>
<text x="257" y="82.1">GND</text>
<text x="266.6" y="82.1">SHELL</text>
<text x="67.2" y="89.8">X1D09</text>
<text x="67.2" y="86">X1D01</text>
<text x="150.1" y="84.7">X1P1B0</text>
<text x="150.1" y="87.2">X1P1C0</text>
<text x="150.1" y="89.8">X1P1D0</text>
<text x="181.6" y="84.7">X0P4F1</text>
<text x="181.6" y="87.2">X0P4F2</text>
<text x="181.6" y="89.8">X0P4F3</text>
<text x="67.2" y="94.8">X1D11</text>
<text x="67.2" y="92.3">X1D10</text>
<text x="150.1" y="92.3">X1P4A3</text>
<text x="150.1" y="94.8">X1P1G0</text>
<text x="181.6" y="94.8">X0P4E3</text>
<text x="181.6" y="92.3">X0P4E2</text>
<text x="241.3" y="92.3">VBUS</text>
<text x="251.7" y="94.6">U7</text>
<text x="262.1" y="91.3">GND</text>
<text x="67.2" y="98.7">X1D13</text>
<text x="150.1" y="97.4">X1P1K0</text>
<text x="181.5" y="101.2">X0P8D5</text>
<text x="181.5" y="98.7">X0P8D4</text>
<text x="251.7" y="96.9">NUP4114</text>
<text x="67.2" y="105">X1D17</text>
<text x="67.2" y="102.5">X1D16</text>
<text x="67.2" y="107.5">X1D18</text>
<text x="79.8" y="105.8">R12</text>
<text x="181.5" y="103.7">X0P8D6</text>
<text x="181.5" y="106.3">X0P8D7</text>
<text x="35.6" y="108.8">J8</text>
<text x="67.2" y="110.1">X1D19</text>
<text x="67.2" y="113.9">X1D22</text>
<text x="79.8" y="109.6">33</text>
<text x="84.8" y="108.3">R13</text>
<text x="84.8" y="112.1">33</text>
<text x="67.2" y="117.7">X1D34</text>
<text x="241.8" y="120.5">GND</text>
<text x="77.1" y="130.4">+1.8V</text>
<text x="104.7" y="130.1">CN1</text>
<text x="126.6" y="130.4">+1.8V</text>
<text x="178" y="130.4">+Vin</text>
<text x="208.4" y="130.7">LMR51450</text>
<text x="212" y="128.6">U5</text>
<text x="73.6" y="136.8">C28</text>
<text x="102.1" y="134.2">1</text>
<text x="102.1" y="136.8">3</text>
<text x="109.8" y="134.2">2</text>
<text x="109.8" y="136.8">4</text>
<text x="123.1" y="135.5">R11</text>
<text x="133.9" y="136.8">SW1</text>
<text x="173.9" y="136.8">C30</text>
<text x="184.1" y="136.8">C31</text>
<text x="203.7" y="134.2">VIN</text>
<text x="203.7" y="136.8">VIN</text>
<text x="216.6" y="134.2">BOOT</text>
<text x="228.5" y="135.5">C32</text>
<text x="268.8" y="135.5">DCDC_5V</text>
<text x="72.3" y="139.3">100N</text>
<text x="87.3" y="141.8">VDDIO</text>
<text x="102.1" y="139.3">5</text>
<text x="102.1" y="141.8">7</text>
<text x="109.8" y="139.3">6</text>
<text x="109.8" y="141.8">8</text>
<text x="123.1" y="138">10K</text>
<text x="132.9" y="139.3">RESET</text>
<text x="148.8" y="139.3">USB_5V</text>
<text x="157.7" y="140.6">D1</text>
<text x="163.1" y="139.3">+5V</text>
<text x="173.8" y="139.3">10U</text>
<text x="182.8" y="139.3">100N</text>
<text x="203.7" y="139.3">VIN</text>
<text x="203.7" y="143.1">EN</text>
<text x="218.9" y="138">SW</text>
<text x="218.9" y="140.6">SW</text>
<text x="218.9" y="143.1">SW</text>
<text x="227.2" y="138">100N</text>
<text x="237.2" y="141.8">4.7uH</text>
<text x="238.8" y="138.8">L4</text>
<text x="243.7" y="143.1">R17</text>
<text x="253.9" y="143.1">R18</text>
<text x="262.8" y="143.1">C34</text>
<text x="271.7" y="143.1">C35</text>
<text x="83.7" y="149.5">C29</text>
<text x="102.1" y="144.4">9</text>
<text x="102.1" y="146.9">11</text>
<text x="102.1" y="149.5">13</text>
<text x="108.6" y="144.4">10</text>
<text x="108.6" y="146.9">12</text>
<text x="108.6" y="149.5">14</text>
<text x="123.1" y="148.2">C27</text>
<text x="148.1" y="145.6">DCDC_5V</text>
<text x="157.7" y="146.9">D2</text>
<text x="183.4" y="145.9">GND</text>
<text x="193.3" y="149.5">+Vin</text>
<text x="203.7" y="146.9">RT</text>
<text x="219.2" y="146.9">FB</text>
<text x="242.5" y="145.6">100K</text>
<text x="243.7" y="148.2">R16</text>
<text x="253.9" y="148.2">C33</text>
<text x="255.1" y="145.6">1K</text>
<text x="262.7" y="145.6">33U</text>
<text x="271.6" y="145.6">33U</text>
<text x="82.5" y="152">100N</text>
<text x="102.1" y="152">15</text>
<text x="102.1" y="154.5">17</text>
<text x="108.6" y="152">16</text>
<text x="108.6" y="154.5">18</text>
<text x="123" y="150.7">10N</text>
<text x="178.5" y="150.5">J15</text>
<text x="189.2" y="151.5">F1</text>
<text x="189.2" y="155">5A</text>
<text x="203.7" y="153.3">PG</text>
<text x="213" y="154.4" transform="rotate(-90 213 154.4)">PGND</text>
<text x="216.6" y="153.3">AGND</text>
<text x="241.9" y="150.7">19.1K</text>
<text x="253.9" y="150.7">33P</text>
<text x="271" y="152.2">GND</text>
<text x="102.1" y="157.1">19</text>
<text x="108.6" y="157.1">20</text>
<text x="176.1" y="160.9">Jack-DC</text>
<text x="222.8" y="158.6">GND</text>
<text x="104.6" y="164.9">GND</text>
<text x="185.9" y="162.4">GND</text>
<text x="210.1" y="162.4">GND</text>
</g>
<g font-size="1.8" fill="#0f0f0f">
<text x="191.8" y="17.4">X0P1O0</text>
<text x="76.2" y="21.2">X0P1B0</text>
<text x="76.2" y="18.7">X0P1A0</text>
<text x="191.8" y="20">X0P1P0</text>
<text x="191.8" y="23.8">X0P1N0</text>
<text x="85.1" y="25.1">X0P4B0</text>
<text x="85.1" y="27.6">X0P4B1</text>
<text x="94" y="27.6">X0P8A3</text>
<text x="94" y="25.1">X0P8A2</text>
<text x="102.9" y="25.1">X0P16A2</text>
<text x="102.9" y="27.6">X0P16A3</text>
<text x="113" y="27.6">X0P32A23</text>
<text x="113" y="25.1">X0P32A22</text>
<text x="191.8" y="26.3">X0P1M0</text>
<text x="191.8" y="28.9">X0P1L0</text>
<text x="34.3" y="33.9">CORE_ADJ</text>
<text x="85.1" y="30.1">X0P4B2</text>
<text x="85.1" y="32.7">X0P4B3</text>
<text x="94" y="32.7">X0P8A5</text>
<text x="94" y="30.1">X0P8A4</text>
<text x="102.9" y="30.1">X0P16A4</text>
<text x="102.9" y="32.7">X0P16A5</text>
<text x="113" y="32.7">X0P32A25</text>
<text x="113" y="30.1">X0P32A24</text>
<text x="191.8" y="33.9">X0P4F3</text>
<text x="191.8" y="31.4">X0P1D0</text>
<text x="34.3" y="39">RST_N</text>
<text x="76.2" y="39">X0P1D0</text>
<text x="76.2" y="36.5">X0P1C0</text>
<text x="139.7" y="37.8">RST_N</text>
<text x="191.8" y="36.5">X0P8D6</text>
<text x="191.8" y="40.3">X0P8D5</text>
<text x="34.3" y="44.1">TMS</text>
<text x="34.3" y="46.6">TCK</text>
<text x="85.1" y="42.8">X0P4F1</text>
<text x="85.1" y="45.4">X0P4F2</text>
<text x="85.1" y="47.9">X0P4F3</text>
<text x="94" y="42.8">X0P8C3</text>
<text x="94" y="45.4">X0P8C4</text>
<text x="94" y="47.9">X0P8C5</text>
<text x="102.9" y="42.8">X0P16B3</text>
<text x="102.9" y="47.9">X0P16B5</text>
<text x="102.9" y="45.4">X0P16B4</text>
<text x="139.7" y="45.4">X1P1A0</text>
<text x="139.7" y="47.9">X1P1B0</text>
<text x="191.8" y="47.9">X0P4E2</text>
<text x="191.8" y="45.4">X0P4E3</text>
<text x="191.8" y="42.8">X0P4F1</text>
<text x="34.3" y="51.7">TDI</text>
<text x="34.3" y="49.2">TDO</text>
<text x="85.1" y="50.5">X0P4E2</text>
<text x="85.1" y="53">X0P4E3</text>
<text x="94" y="50.5">X0P8C6</text>
<text x="94" y="53">X0P8C7</text>
<text x="102.9" y="50.5">X0P16B6</text>
<text x="102.9" y="53">X0P16B7</text>
<text x="139.7" y="50.5">X1P1C0</text>
<text x="139.7" y="53">X1P1D0</text>
<text x="191.8" y="53">X0P8D4</text>
<text x="191.8" y="50.5">X0P4F2</text>
<text x="34.3" y="59.3">USB_D+</text>
<text x="34.3" y="56.8">USB_D-</text>
<text x="76.2" y="59.3">X0P1M0</text>
<text x="76.2" y="56.8">X0P1L0</text>
<text x="94" y="59.3">X0P8D0</text>
<text x="102.9" y="59.3">X0P16B8</text>
<text x="139.7" y="58.1">X1P1K0</text>
<text x="139.7" y="55.5">X1P1G0</text>
<text x="191.8" y="58.1">X0P1A0</text>
<text x="191.8" y="55.5">X0P1C0</text>
<text x="76.2" y="61.9">X0P1N0</text>
<text x="76.2" y="64.4">X0P1O0</text>
<text x="94" y="61.9">X0P8D1</text>
<text x="94" y="64.4">X0P8D2</text>
<text x="102.9" y="64.4">X0P16B10</text>
<text x="102.9" y="61.9">X0P16B9</text>
<text x="139.7" y="63.2">X0P1B0</text>
<text x="139.7" y="65.7">X0P4B0</text>
<text x="191.8" y="63.2">X0P1A0</text>
<text x="191.8" y="65.7">X0P1D0</text>
<text x="243.8" y="65.7">USB_D+</text>
<text x="243.8" y="63.2">USB_D-</text>
<text x="76.2" y="67">X0P1P0</text>
<text x="94" y="67">X0P8D3</text>
<text x="94" y="69.5">X0P8D4</text>
<text x="102.9" y="67">X0P16B11</text>
<text x="102.9" y="69.5">X0P16B12</text>
<text x="139.7" y="68.2">X0P4B1</text>
<text x="139.7" y="70.8">X0P4B2</text>
<text x="191.8" y="69.5">X0P1L0</text>
<text x="243.8" y="68.2">USB_D-</text>
<text x="243.8" y="70.8">USB_D+</text>
<text x="94" y="72">X0P8D5</text>
<text x="94" y="77.1">X0P8D7</text>
<text x="94" y="74.6">X0P8D6</text>
<text x="102.9" y="74.6">X0P16B14</text>
<text x="102.9" y="72">X0P16B13</text>
<text x="102.9" y="77.1">X0P16B15</text>
<text x="139.7" y="75.9">X0P1C0</text>
<text x="139.7" y="73.3">X0P4B3</text>
<text x="191.8" y="72">X0P1M0</text>
<text x="191.8" y="74.6">X0P1N0</text>
<text x="191.8" y="77.1">X0P1O0</text>
<text x="76.2" y="82.2">X1P1A0</text>
<text x="139.7" y="80.9">X1P1A0</text>
<text x="139.7" y="83.5">X1P1B0</text>
<text x="191.8" y="79.7">X0P1P0</text>
<text x="191.8" y="83.5">X0P4F1</text>
<text x="76.2" y="84.7">X1P1B0</text>
<text x="85.1" y="88.6">X1P4A3</text>
<text x="94" y="88.6">X1P8A7</text>
<text x="102.9" y="88.6">X1P16A7</text>
<text x="113" y="88.6">X1P32A27</text>
<text x="139.7" y="86">X1P1C0</text>
<text x="139.7" y="88.6">X1P1D0</text>
<text x="191.8" y="86">X0P4F2</text>
<text x="191.8" y="88.6">X0P4F3</text>
<text x="76.2" y="91.1">X1P1C0</text>
<text x="76.2" y="93.6">X1P1D0</text>
<text x="139.7" y="93.6">X1P1G0</text>
<text x="139.7" y="91.1">X1P4A3</text>
<text x="191.8" y="91.1">X0P4E2</text>
<text x="191.8" y="93.6">X0P4E3</text>
<text x="219.7" y="94.9">USB_D+</text>
<text x="231.1" y="94.9">USB_D-</text>
<text x="76.2" y="97.4">X1P1F0</text>
<text x="90.2" y="101.3">XL_DN1</text>
<text x="139.7" y="96.2">X1P1K0</text>
<text x="191.8" y="100">X0P8D5</text>
<text x="191.8" y="97.4">X0P8D4</text>
<text x="17.8" y="107.6">CORE_ADJ</text>
<text x="90.2" y="103.8">XL_DN0</text>
<text x="90.2" y="106.3">XL_UP0</text>
<text x="191.8" y="105.1">X0P8D7</text>
<text x="191.8" y="102.5">X0P8D6</text>
<text x="76.2" y="112.7">X1P1G0</text>
<text x="90.2" y="108.9">XL_UP1</text>
<text x="76.2" y="116.5">X1P1K0</text>
<text x="112.3" y="133.1">2 TMS</text>
<text x="112.3" y="135.6">4 TCK</text>
<text x="111.7" y="143.3">10 RST_N</text>
<text x="112.3" y="138.2">6 TDO</text>
<text x="112.3" y="140.7">8 TDI</text>
<text x="111.7" y="145.8">12 XL_DN1</text>
<text x="111.7" y="148.3">14 XL_DN0</text>
<text x="111.7" y="150.9">16 XL_UP0</text>
<text x="111.7" y="153.4">18 XL_UP1</text>
</g>
<g font-size="1.8" fill="#0000c2">
<text x="205.4" y="47.1">USB</text>
<text x="60.9" y="48.6">Tile0</text>
<text x="60.9" y="100.4">Tile1</text>
<text x="72.1" y="127.1">Debug</text>
<text x="79" y="127.1">Connector</text>
<text x="89.8" y="127.1">and</text>
<text x="94.4" y="127.1">Reset</text>
<text x="100.8" y="127.1">Button</text>
<text x="145.7" y="127.1">Power</text>
<text x="152.5" y="127.1">Protect</text>
<text x="172.4" y="127.1">External</text>
<text x="181.3" y="127.1">Power</text>
<text x="188.1" y="127.1">Input</text>
<text x="194.1" y="127.1">(5.5V-12V)</text>
</g>
<g font-size="1.8" fill="#a90000">
<text x="254.6" y="53.1">1</text>
<text x="273" y="53.1">14</text>
<text x="254.6" y="55.6">2</text>
<text x="254.6" y="58.2">3</text>
<text x="254.6" y="60.7">4</text>
<text x="254.6" y="63.2">5</text>
<text x="254.6" y="65.8">6</text>
<text x="254.6" y="68.3">7</text>
<text x="254.6" y="70.9">8</text>
<text x="254" y="75.9">10</text>
<text x="254.6" y="73.4">9</text>
<text x="254" y="78.5">11</text>
<text x="254" y="81">12</text>
<text x="273" y="81">13</text>
<text x="243.6" y="97.2" transform="rotate(-90 243.6 97.2)">5</text>
<text x="29.1" y="107.7">1</text>
<text x="219" y="105.2">1</text>
<text x="231.7" y="105.2">6</text>
<text x="257.1" y="105.2">3</text>
<text x="267.3" y="105.2">4</text>
<text x="29.1" y="110.2">2</text>
<text x="243.6" y="115" transform="rotate(-90 243.6 115)">2</text>
<text x="99.6" y="133.1">1</text>
<text x="99.6" y="135.6">3</text>
<text x="200.6" y="133.1">10</text>
<text x="200.6" y="135.6">11</text>
<text x="222.8" y="133.1">4</text>
<text x="222.8" y="136.9">3</text>
<text x="99.6" y="138.2">5</text>
<text x="99.6" y="140.7">7</text>
<text x="99.6" y="143.3">9</text>
<text x="200.6" y="138.2">12</text>
<text x="201.2" y="142">9</text>
<text x="222.8" y="139.4">2</text>
<text x="222.8" y="142">1</text>
<text x="99" y="145.8">11</text>
<text x="99" y="148.3">13</text>
<text x="201.2" y="145.8">6</text>
<text x="222.8" y="145.8">7</text>
<text x="99" y="150.9">15</text>
<text x="99" y="153.4">17</text>
<text x="99" y="156">19</text>
<text x="111.7" y="156">20</text>
<text x="186" y="152.1">1</text>
<text x="201.2" y="152.1">5</text>
<text x="222.8" y="152.1">8</text>
<text x="186" y="157.2">2</text>
<text x="211.8" y="157.5" transform="rotate(-90 211.8 157.5)">13</text>
</g>
<text font-size="1.8" fill="#009600" x="248.4" y="59.5">5.1K</text>
<g font-size="1.8" fill="#725600">
<text x="148.6" y="110.3">File:</text>
<text x="153.8" y="110.3">io_headers.kicad_sch</text>
<text x="44.4" y="123">File:</text>
<text x="49.7" y="123">xu316_core.kicad_sch</text>
</g>
</svg>
